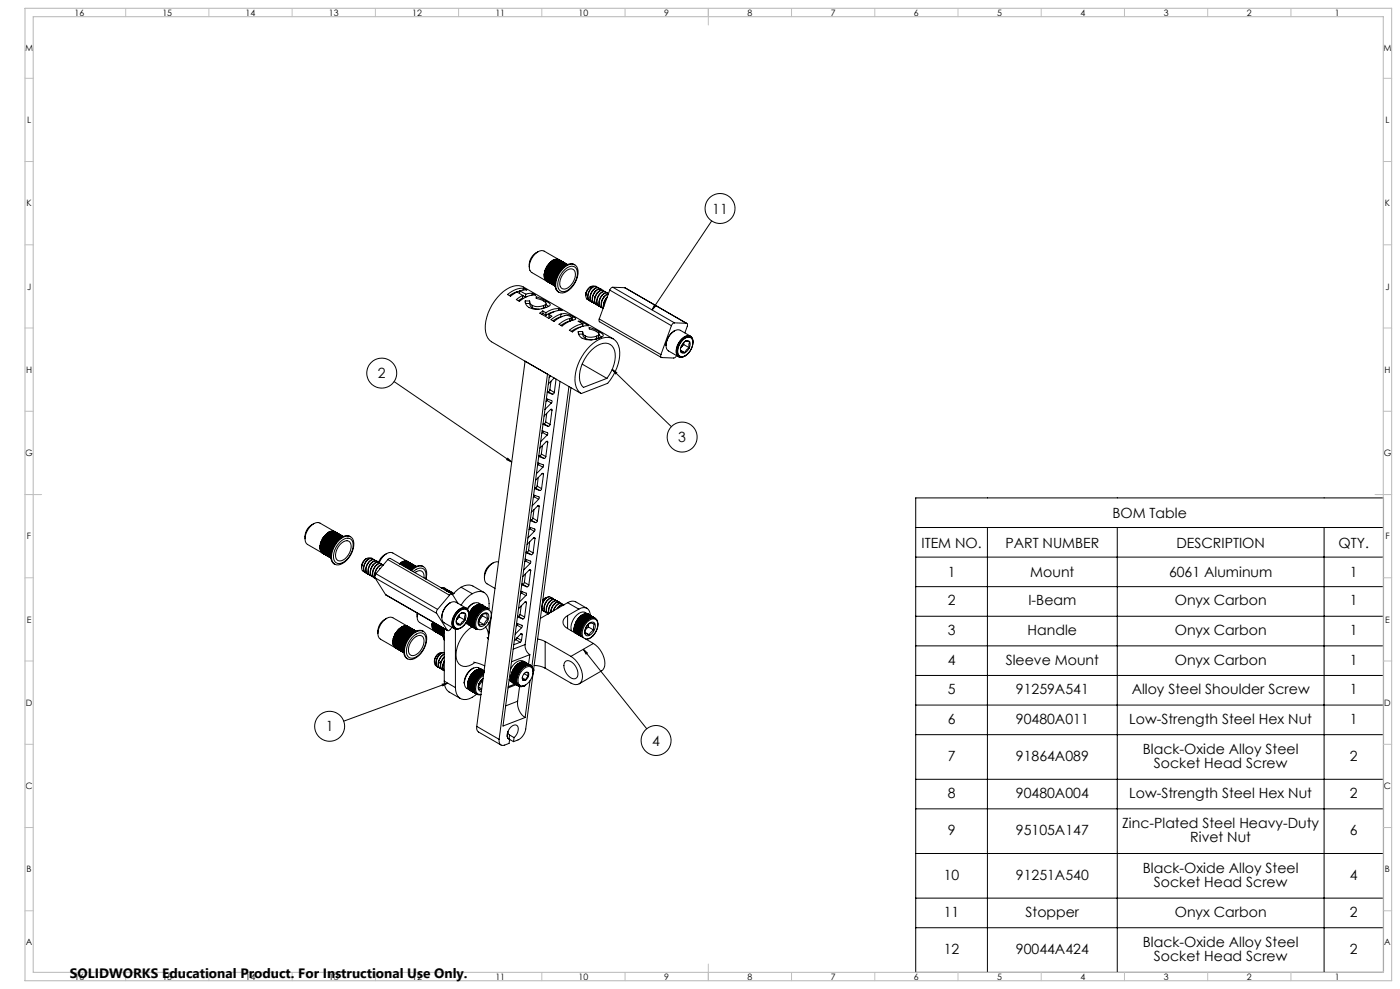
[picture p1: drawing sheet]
<svg xmlns="http://www.w3.org/2000/svg" width="841mm" height="594mm" viewBox="0 0 841 594" stroke-linecap="round" stroke-linejoin="round" font-family="sans-serif">
<g fill="none" stroke="#000" stroke-width=".6">
<path d="M428 133l-36 53M323 151a9 9 0 0 0-5 9M329 160h.1M329 159h1M329 160l7 3M329 160l7 4M330 158h.1M330 158v1M330 159l6 4-6-4M330 159h.1M330 159l6 4M330 159l7 3"/>
<path d="M330 158h1M330 158l7 4M331 158l6 4-6-4M331 158h.1M331 157h1M331 157v1M331 157l1 1M331 158l6 3M331 158l7 3-6-3M331 158h1M332 157h.1M332 157l6 4"/>
<path d="M332 157v1M332 157l6 4-6-4M332 156l1 1M332 156l7 4M332 157l6 3M333 157l6 3M333 156l6 4M333 156h.1M334 156l6 3M334 156h-1l7 4M334 156h.1M335 156l5 3"/>
<path d="M335 156h-1l6 3M335 156h.1M335 156l6 3M336 156l5 3M336 156h-1l6 3M336 156h.1M341 159l-14-8a7 7 0 0 0-8 6l-1 1a5 5 0 0 0 1 6l14 8-5-3M345 159a7 7 0 0 0-8 3 11 11 0 0 0-2 13l1 1M312 175l-2 1-4 2M312 175l4 2M312 175v1M314 177v2l-3 2"/>
<path d="M314 178h2M315 173l1 1-4 1M315 173a14 14 0 0 0-10 4l2 1 4-3 3 2M315 173l-1 1M316 177v1M317 178h-1M320 176l2 1a14 14 0 0 0-10 4l-2-1 4-3M320 176l-4 1M320 176l-1 1M327 165h.1M327 165h1M327 164h.1"/>
<path d="M327 164v1M327 164h1M327 163l1 1M327 163h1M327 165l7 4M327 166l7 3M327 166l6 4M327 165l7 4-6-4M327 165l7 3M327 167v-1l6 4M327 167l6 3M327 164l7 4-6-4"/>
<path d="M327 166h.1M328 165h-1M328 167h-1M328 162h.1M328 164l6 4M328 167h-1l6 4M328 167l5 4M328 164l-1 1M328 164l6 3M328 164h.1M328 167h.1M328 163l6 4"/>
<path d="M328 168l-1-1 6 4M328 163h.1M328 161h1M328 161v1M328 168l5 3-5-3M328 168h-1h1M328 162l7 4M328 168h.1M328 169h1M328 162l7 4-7-4M328 169l5 3M328 160h1"/>
<path d="M328 160l1 1M328 162l7 3M328 169v-1l1 1M328 169h.1M329 161l6 4-6-4M329 161h.1M329 161l-1 1M329 161l6 4M329 169h.1M329 160l6 4M329 161l6 3M329 160v1"/>
<path d="M338 161l2-1a4 4 0 0 1 5-1 4 4 0 0 1 2 5 12 12 0 0 1-10 12 5 5 0 0 1-3-7l2-5zM338 163l2-1a4 4 0 0 1 5-2 4 4 0 0 1 2 5 11 11 0 0 1-9 10 4 4 0 0 1-3-6l1-3zM340 163a3 3 0 0 1 5-1 3 3 0 0 1 0 5 8 8 0 0 1-7 6 6 6 0 0 1 1-9zM355 172l-2 2-1 4M357 172a5 5 0 0 0-4 8h1M357 175v1M358 178h-1M358 172a5 5 0 0 0-4 9M359 173v-1a4 4 0 0 0-5 4l-1 4 2 1M359 176h.1M360 173a5 5 0 0 0-5 3 5 5 0 0 0 1 6M360 173h-1a6 6 0 0 0-4 8l1 1"/>
<path d="M361 174a5 5 0 0 0-4 8M361 174h.1M362 174h-1a6 6 0 0 0-5 8h2M362 174a5 5 0 0 0-5 3 5 5 0 0 0 1 6M363 175a5 5 0 0 0-6 5l1 2 1 1M363 178h.1M364 175a5 5 0 0 0-5 3 5 5 0 0 0 1 6M364 176l-1-1a6 6 0 0 0-4 9h1M365 179a7 7 0 0 0-2 5M365 178a6 6 0 0 0-2 6M365 176a5 5 0 0 0-4 8M365 176h.1"/>
<path d="M365 176a6 6 0 0 0-4 8l1 1M366 174l37 22M366 174l-6 18M368 173l-2 1M368 173l37 21M368 173h7M375 173h1M375 173l38 21M316 181a5 5 0 0 0 4 5h5l5-2v-2l-2-1M316 181h2v1l2 1M316 181v1M316 182h2"/>
<path d="M318 182l1 2 1 1M318 181h.1M318 181v1M320 183l3 1h4M320 183v2M320 185l4 1M326 187l-2 1 6 3 2-1-2-1M326 187l2 1M326 187v1M326 188l-1 1M326 188l2 1M326 185h-1"/>
<path d="M327 184l-1 1M328 183l1 1M328 188v1M328 182v2l-2 1M328 181l-6-3v1l4 1 2 2v1l-1 1M328 181v1M330 189v1v1M333 187l-5 2M336 185l2 1a12 12 0 0 0-8 3M336 185a12 12 0 0 0-8 3M336 185l-1 2M337 190l-5 3"/>
<path d="M337 189l2-1 5 2M337 189l-6 3 2 1a9 9 0 0 1 10-3v1h-1M337 189v1M338 190h-1M342 193l-5 2M342 191v2M343 192h1M343 191v2h-1M344 192h.1M344 190l2 2-5 2-3 2-2-1 3-2 3-2M344 190v2M347 199a5 5 0 0 0 5 5h4l6-2v-1l-2-2"/>
<path d="M347 199h3v2l2 1M347 199v1M349 196l-6 3M349 193l5 3a14 14 0 0 0-10 3l-2-1a15 15 0 0 1 8-3M349 193h-2l3 2M349 193v1M350 196h.1M350 199h.1M350 199v2M350 195v1M357 182h.1M358 183h.1"/>
<path d="M360 184h.1M360 199l-6-2v1l5 2 1 1-2 1M360 199v1M360 192v1l37 22M360 192l37 21M361 185h.1M362 180l-1 1M362 185h.1M362 185a5 5 0 0 1 3-8 6 6 0 0 0-3 8M393 183l1 1-2 2zM403 196l-6 17M405 199a10 10 0 0 0-5 8"/>
<path d="M405 194l-2 2M405 194h8v2l-2 4M315 217l-29 219M347 201h3M350 219l15 8M350 201v1l2 1M352 202l3 1 3-1M352 202v1M352 203l4 1M354 208a12 12 0 0 1 15-4 13 13 0 0 1 2 15l-2 4-4 7-16 6a13 13 0 0 1-3-15l4-7zM355 210a9 9 0 0 1 13-2 15 15 0 0 1-2 17l-1 2-15 6a13 13 0 0 1 0-15l2-4zM358 204h-1"/>
<path d="M358 202v2M360 201l1 1M360 201l-1 2-1 1M368 204l-54-32a12 12 0 0 0-13 5 27 27 0 0 0-9 24l3 4 54 31M397 213v1l1 1h7l1-1M409 210v1M409 210l2 2M409 211l1 1h1M409 211l2 1M409 208v1M410 205l1-1a3 3 0 0 1 4-2 3 3 0 0 1 1 5 9 9 0 0 1-7 7 4 4 0 0 1-2-5zM410 204a3 3 0 0 1 5-1 3 3 0 0 1 1 5 7 7 0 0 1-8 6 7 7 0 0 1 2-10z"/>
<path d="M411 207v-1l-2 2M411 207l3 2M411 207l-2 1M412 205a6 6 0 0 0-3 6M412 205h1h1M412 205h2M412 205h.1M414 209l-3 3M414 209l-2 1-1 2M414 205v4M414 205v2v2M415 202l-6-4a8 8 0 0 0-9 8v2l1 2 7 4"/>
<path d="M416 203a4 4 0 0 0-6 1 9 9 0 0 0-3 10l2 1M416 206a3 3 0 0 0-1-4 3 3 0 0 0-4 1 9 9 0 0 0-4 11 4 4 0 0 0 5 0M237 229l70 49M328 239l4 2-1 1M329 236l3 1M329 235h.1M329 225l-29 219M329 240v1M329 235l3 2M330 234l-1 1M330 234l3 2M331 226h-1l-28 210 13-5"/>
<path d="M331 226l-1 1M331 229l-1 5M333 227l-4 4M333 236l-1 1M334 228l-1 8M336 229l-21 158M342 232l-22 168M343 233l-27 205a9 9 0 0 1-8 7M368 222l2 2v1zM368 222l35 34M326 259l3 1v1M326 260l3 1"/>
<path d="M326 260h-1M326 255l3 1M326 254l1 1M326 259v1M327 255l2 1M328 253l-1 2M328 253l2 2M328 248v5M329 241l2 1M329 241h-1M330 255l-1 1M331 246h1"/>
<path d="M331 242l-4 4M332 246h-1l-4 4M332 246l-2 9M305 275l2 3-3-2zM323 278l3 1v2M323 279l3 2M323 279v1M324 274l3 1M324 274h.1M324 278l-1 1M325 273l-1 1M325 273l3 1"/>
<path d="M326 268l-1 5M328 274l-1 1M328 265h1v1M328 265l-4 4M328 265l1 1M329 261l-4 4M329 266l-1 8M321 297l3 2v1M321 298l3 2M321 298l-1 1M321 293l3 2M321 293h1"/>
<path d="M321 298h.1M322 293l2 2M323 292l-1 1M323 292l2 2M323 287v5M324 300l-4 4M325 294l-1 1M326 284v1M326 281l-4 4M326 285v-1l-4 4M326 285l-1 9M550 299h281v285h-281z"/>
<path d="M188 315a9 9 0 0 0-5 9M197 320h1M197 320h.1M197 320l7 4M198 320l6 3M199 320l6 3M199 320l-1-1 7 4M199 320h.1M199 319l6 4M199 319v1M200 319l6 3zM200 319l6 4"/>
<path d="M200 319h-1l6 4M200 319h.1M201 319l5 3M201 319h-1h1M201 319v1M201 319h.1M201 320h.1M318 317l3 1v1M318 318l3 1M318 318h.1M318 313l4 1M319 312h.1"/>
<path d="M319 317l-1 1M319 312l3 2M320 311l-1 1M320 311l3 2M321 306l-1 5M321 319l-4 4M323 313l-1 1M323 304h1M324 304h-1l-4 4M324 304l-1 9M550 317h281M593 317v267"/>
<path d="M671 317v267M795 317v267M192 329h1zM192 328h1M192 328l1 1M192 327h1M193 328l6 4M193 329l6 3M193 329l6 4M193 328h.1M193 330h-1l7 3M193 330l6 4"/>
<path d="M193 328l6 3M193 328v1M193 330h.1M193 325h.1M193 325v1M193 327l6 4M193 331l-1-1 7 4M193 331l6 3M193 325l1 1M193 327l6 4-6-4M193 327h.1M193 331h.1"/>
<path d="M193 326l6 4M193 331h-1l7 3M193 326l7 4M193 326h.1M193 324l1 1M193 326l7 3M193 332v-1l6 4M193 332l6 3M193 332h.1M193 325l7 4M193 332h1M194 332h-1h1"/>
<path d="M194 326l6 3M194 326h-1M194 324l7 4M194 324h.1M194 325l6 4M194 332h.1M194 325l6 3M194 325h.1M194 323h1M195 322h.1M195 322v1M195 323l6 4"/>
<path d="M195 323l6 4-6-4M195 323h.1M195 323l6 3M195 322h1M195 323l7 3M195 322l7 4M196 322l6 4M196 322h.1M196 321h.1M196 322l6 3M196 321l6 4M196 320l1 1"/>
<path d="M196 321l7 4M197 321l6 3M197 321h.1M198 320l6 4M198 320h-1M204 324l1-1a4 4 0 0 1 6-1 4 4 0 0 1 2 6 12 12 0 0 1-11 11 6 6 0 0 1-2-8l1-4zM204 326l1-1a4 4 0 0 1 6-1 4 4 0 0 1 1 5 11 11 0 0 1-9 9 5 5 0 0 1-2-8zM204 327l1-1a3 3 0 0 1 4-1 3 3 0 0 1 2 4 8 8 0 0 1-8 8 7 7 0 0 1 1-10zM206 322l-14-8a8 8 0 0 0-9 8 4 4 0 0 0 2 5l14 8-5-3M211 322a6 6 0 0 0-9 4 11 11 0 0 0-2 12l1 1M217 340v-1v2M217 340h.1"/>
<path d="M220 335l-2 3-1 2M222 335a5 5 0 0 0-4 8h1M223 339h-1M223 335a5 5 0 0 0-4 9M224 335h.1M224 336l-1-1a6 6 0 0 0-4 9h1M224 339h.1M225 336a5 5 0 0 0-5 3 5 5 0 0 0 1 6M226 337l-1-1a6 6 0 0 0-5 8l2 1M226 337a5 5 0 0 0-4 8M226 337h.1M227 338l-1-1a6 6 0 0 0-4 8l1 1"/>
<path d="M228 338a5 5 0 0 0-5 3 5 5 0 0 0 1 5M228 338a4 4 0 0 0-5 3v4l1 2M229 339a5 5 0 0 0-4 8M229 338v1M230 339l-1-1a6 6 0 0 0-4 9M230 339a6 6 0 0 0-5 7M230 339h.1M230 339a5 5 0 0 0-5 7M232 332l-2 2-2 4M232 332h4l14 8M232 332l-2 2-3 4M233 336l2-1 37 22"/>
<path d="M233 336l37 21M233 336l-7 9M240 338l1 1M240 338v1M241 339l6 3M241 339h.1M241 338l6 4M241 338h.1M242 338l6 4M242 337l6 4M242 337v1M242 338l6 3"/>
<path d="M242 338h-1h1M242 338h.1M243 337l6 4M243 337h-1l7 4M243 337v1M244 337h-1l6 3M244 337l6 3M244 337h.1M245 337h-1l6 3M245 337l5 3M245 337h.1M296 338a9 9 0 0 0-5 9"/>
<path d="M299 338a9 9 0 0 0-7 12l5 3M315 336l4 1-1 1M316 337l2 1M316 337h-1M316 332l3 1M316 331v1M316 336v1M318 331l-2 1M318 331l2 1M318 325v6M318 338l-3 4M320 332l-1 1"/>
<path d="M321 323h.1M321 323l-4 4M321 323l-1 9M550 335h281M219 344h1M221 345h.1M222 346h.1M223 346h1M225 347l37 21M225 347l7 10M226 345l-1 2M226 345l37 21"/>
<path d="M228 341v1M232 357h.1M232 357l37 22M247 343l1-1a5 5 0 0 1 7-2 5 5 0 0 1 1 7v1M248 343a4 4 0 0 1 5-2 4 4 0 0 1 3 4v3M249 341l-2 2M249 344a3 3 0 0 1 4-1 3 3 0 0 1 2 4M254 340a5 5 0 0 0-5 1M265 353h1M266 353h1M266 353h1l1 1M267 354h2"/>
<path d="M267 354h1l1 1M267 353h.1M268 355h2M268 355h1h2M269 354h.1M270 356h1M270 356h1h1M270 357h2l3 5M270 357l-7 9M271 357h2M273 356h-2M277 353l-5 4"/>
<path d="M277 353a7 7 0 0 1 7-1l7 4M277 353l7 4M284 357l-4 2-3 4M284 357a6 6 0 0 1 7-1 6 6 0 0 1 3 6v4M313 355l3 1v2M313 356l3 2M313 356v1M313 351l4 1M313 351h1M314 355l-1 1M314 351l3 1M315 350l-1 1"/>
<path d="M315 350l3 1M316 345l-1 5M316 358l-4 4M318 351l-1 1M318 342l1 1M319 343l-1-1-4 4M319 343l-1 8M328 359l-2 2M330 358a5 5 0 0 0-4 5M332 360l-1-1a5 5 0 0 0-4 8M332 359a5 5 0 0 0-5 3 5 5 0 0 0 1 6M333 360l-1-1a5 5 0 0 0-4 9h1"/>
<path d="M550 352h281M232 371a10 10 0 0 0-4 12l15 9-5-3M232 371h4l14 8M232 371a9 9 0 0 0-5 9M238 380h.1M238 379h1M238 379l1 1M239 380l6 3M239 378v1M239 379l6 4M239 380h.1M239 379v1"/>
<path d="M239 379l7 4M239 378h1M239 379h.1M239 379l7 3M240 378l6 4-6-4M240 378h.1M240 377l1 1M240 377v1M240 378l6 4M240 378l7 3-6-3M240 378h1M241 377h.1"/>
<path d="M241 378l6 3M241 378h.1M241 377l6 4-6-4M241 377l6 4M242 377l6 3M242 377h-1l7 3M242 377h.1M242 376l6 4M242 376v1M243 376h-1l7 4M243 376l6 4M243 376h.1"/>
<path d="M244 376l5 3M244 376h-1l6 4M244 376h.1M244 376l6 3-5-3M244 376h1M245 376h.1M251 368v3M251 368v1a4 4 0 0 0 1 5l14 8M254 379a7 7 0 0 0-9 4 10 10 0 0 0-1 12l1 1M259 375h1M259 375l1 1M259 376l7 4"/>
<path d="M259 376h1M260 374h.1M260 376l6 3M260 376l6 4M260 375l6 4-6-4M260 375h.1M260 375l6 4M260 377l6 3M260 375l6 3M260 375v-1v1M260 377l6 4M260 377v1"/>
<path d="M260 376h.1M260 375v1M260 377h.1M260 374l7 4M260 378l6 3M260 378h.1M261 379l-1-1 6 4M261 379l5 3M261 378v1M261 379h-1h1M261 379h.1M262 368l7 11h1l2-2"/>
<path d="M263 366l-1 2M267 378l-1 3 1 3M267 379l-1 2 1 3M267 378v31M270 362a10 10 0 0 0-5 9M274 378v35M274 373v2M274 372h1zM274 374l3 1M274 375h1h2M274 375h3M275 368l1-1a3 3 0 0 1 4-1 3 3 0 0 1 1 4 8 8 0 0 1-7 8 4 4 0 0 1-1-6z"/>
<path d="M276 367a3 3 0 0 1 4-1 3 3 0 0 1 1 4 8 8 0 0 1-7 8 5 5 0 0 1 0-8zM276 370v-1l-1 3M276 370l3 2M276 370l-1 2M277 368a6 6 0 0 0-3 7M277 368h2l1 1M277 368l3 1M277 368h.1M279 372l-2 3M279 372l-2 2v1M280 369l-1 3M280 369l-1 1v2"/>
<path d="M280 374l6 4M280 365l-6-3a8 8 0 0 0-9 8 4 4 0 0 0 2 4l6 4M281 373l4 2M281 373h.1M281 372l4 2M281 372h.1M281 366a4 4 0 0 0-6 1 9 9 0 0 0-3 10l2 1M281 374l4 2M281 374h.1M281 372l3 2M281 373l3 2M281 373v1"/>
<path d="M281 371l4 3M281 374l3 1M281 375l4 2M281 375h.1M281 375h1M281 370l4 3M282 370l3 2M282 369a3 3 0 0 0-3-4 3 3 0 0 0-4 2 9 9 0 0 0-3 10 3 3 0 0 0 5 0M282 369l3 2M282 369h.1M282 375l3 2M282 375h.1"/>
<path d="M282 369l2 2M282 368l4 2M282 368h.1M282 376l4 2M282 376h.1M282 368l3 2M283 367l3 2M283 367h.1M283 367v1M283 367l2 2M283 366l4 3zM283 366h.1"/>
<path d="M283 366l3 2M283 366v1M284 366l3 2M284 366h.1M284 376a20 20 0 0 0-9 21 6 6 0 0 0 9 2l1-1M284 373v1M284 374v1M284 374h1M284 375h1M284 366l2 1M284 375h.1M284 373l1 1"/>
<path d="M284 375l1 1M284 372l-3-1 4 2M284 372l1 1M284 372h.1M284 365l4 2M284 365h.1M284 371l-2-1 3 2M284 371l1 1M284 376l1 1M284 371h.1M284 365l3 2M284 362l-3 4"/>
<path d="M284 371h1M285 370l-1 1M285 364l4 3M285 364h.1M285 370h1M285 364v1M285 377h.1M285 365h.1M285 365l3 1M285 370h.1M285 364l4 2M285 369h.1"/>
<path d="M285 369h1M285 364h1M286 378h.1M286 364h-1M286 364l2 2M286 364l4 2M286 364h.1M286 364l3 1M286 367v1M286 367l1 1M287 363l3 3M287 363h.1"/>
<path d="M287 363v1M287 363l2 2M287 367h.1M287 367h1M287 363l4 2M287 363l3 2M288 366h-1M288 366l1 1M288 363l4 2M288 363h.1M288 366h.1M288 366h1"/>
<path d="M288 368l1-1a3 3 0 0 1 5-1 3 3 0 0 1 1 4 9 9 0 0 1-7 8 4 4 0 0 1-2-5zM289 363l3 2M289 363h.1M289 365h.1M289 365l1 1M289 363l4 3M290 369a2.3 2.3 0 0 1 3-1 2.3 2.3 0 0 1 1 3l-2 4a2.5 2.5 0 0 1-4 1 2.5 2.5 0 0 1 0-4zM290 369v1M290 370l-2 3 3 2M290 370l3 2M290 365h.1M290 365h1"/>
<path d="M291 365h1M292 377a8 8 0 0 1 1 7v-1M292 365h1M293 372v-3a5 5 0 0 0-5 6h3M293 372l-2 3M293 366h1a6 6 0 0 0-7 3 6 6 0 0 0 0 9l-5-2M293 366l-5-4a6 6 0 0 0-7 4M294 374v6M310 374l4 2-1 1M311 375l2 2M311 375l-1 1M311 371l3 1"/>
<path d="M311 370h.1M311 375h.1M311 370l3 2M312 369l-1 1M312 369l3 2M313 364l-1 5M313 377l-4 4M315 371l-1 1M315 362l1-1v1M315 362l-3 4M315 362h1M316 362l-1 9"/>
<path d="M325 365l2 2M329 369h.1M333 360a5 5 0 0 0-4 3 5 5 0 0 0 0 6M334 361l-1-1a5 5 0 0 0-4 9M335 361a5 5 0 0 0-5 7 6 6 0 0 1 5-7v1M336 362a6 6 0 0 0-5 6M337 362h-1a5 5 0 0 0-5 6M338 363l-1-1a5 5 0 0 0-5 5M338 363a4 4 0 0 0-5 4M339 363a4 4 0 0 0-4 3M339 363h.1M339 363a4 4 0 0 0-4 2"/>
<path d="M341 370a4 4 0 0 0-3 4 4 4 0 0 0 3 4M341 362a5 5 0 0 1 5-1l7 4M341 378l15 8M341 362l7 4M341 362l-16 9M341 370v8M345 378l4 2M345 378h.1M345 379l4 2M345 379h.1M345 377l4 2M345 377h.1"/>
<path d="M345 380l4 2M345 380h.1M345 378l3 1M345 378l3 2M345 376l4 2M345 376h.1M345 377v1M345 377l3 1M345 380l3 1M345 375l4 2M345 375h.1M345 375h1"/>
<path d="M346 375l2 2M346 374l3 3M346 374h.1M346 375h.1M346 374l4 2M346 374l3 1M346 373v1M347 372l3 3zM347 372h.1M347 372v1M347 373l2 1M347 373h.1"/>
<path d="M347 372l4 2M347 372l3 1M348 366a4 4 0 0 1 5-1 4 4 0 0 1 2 5M348 366l-7 4M348 380h.1M348 380h1M348 379l1 1M348 371l4 2M348 371h.1M348 379h.1M348 378l1 1M348 378h.1"/>
<path d="M348 371l3 2M348 377l1 1M348 377h1M348 376v1M348 370l4 3M348 370h.1M348 370l1 1M349 371h-1M349 371l2 1M349 376v1M349 375l1 1M349 370l4 2"/>
<path d="M349 370h.1M349 375h.1M349 370l3 2M350 369l3 3M350 369h.1M350 369v1M350 370h.1M350 370l2 1M350 373v1M350 373l1 1M350 369l4 2M350 369l3 2"/>
<path d="M351 373h-1M351 373h1M351 369l4 2M351 369h.1M351 372h.1M351 372l1 1M352 369l3 2M352 369h.1M352 380l2 1M352 372h.1M352 372h1M352 369l4 2"/>
<path d="M352 371h.1M352 371l1 1M353 369l3 2M353 369h.1M353 371h.1M353 371h1M353 369l4 2M353 375a2.5 2.5 0 0 1 4-1 2.5 2.5 0 0 1 0 4l-2 3a2.3 2.3 0 0 1-3 1 2.3 2.3 0 0 1-1-3zM353 377l-1 1M353 377l4 1M353 369l5 2M354 375l-1 2"/>
<path d="M354 371h.1M354 371h1M355 370l1 1M356 371h.1M357 378v-3l-2-1a6 6 0 0 0-3 6l2 1M357 378l-3 3M357 371h.1M357 371l-5-3a8 8 0 0 0-9 10v1M359 374a3 3 0 0 0-2-3 3 3 0 0 0-4 2 10 10 0 0 0-4 9M359 375l-1 4-2 3M550 370h281M236 385h.1"/>
<path d="M236 385v1M236 386l7 4M236 386h.1M236 385h1M236 384l1 1M236 384v1M236 384h1M236 383h1M236 385l7 4-6-4M236 386l7 3M236 385l7 4M237 387h-1l7 3"/>
<path d="M237 387l5 3M237 385l6 3M237 385h.1M237 388l5 4zM237 385l-1 1M237 384l6 4M237 382h.1M237 382v1M237 387h.1M237 385h-1M237 388l-1-1 6 4M237 388l5 3"/>
<path d="M237 384h.1M237 387v1M237 383l6 4M237 388h-1l6 3M237 381h1M237 381v1M237 383h.1M237 388h.1M237 381l1 1M237 383l7 3M237 382l7 4M237 389h.1"/>
<path d="M237 389h1M238 389h.1M238 381l6 4M238 381v1M238 382l6 3M238 382h-1M238 389h-1l5 3M238 381l6 3M238 381h.1M238 380l7 4M247 382l1-1a4 4 0 0 1 6-2 4 4 0 0 1 2 5 13 13 0 0 1-10 12 5 5 0 0 1-3-8l2-3zM248 383l1-1a4 4 0 0 1 5-2 4 4 0 0 1 2 5 11 11 0 0 1-9 10 4 4 0 0 1-3-6l2-3z"/>
<path d="M249 383a3 3 0 0 1 4-1 3 3 0 0 1 2 4 8 8 0 0 1-8 8 7 7 0 0 1 2-11zM264 392a6 6 0 0 0-3 6M265 397l-2 1M266 392a5 5 0 0 0-4 8M267 397a4 4 0 0 0 0 6 4 4 0 0 1 0-6M267 395h-1a4 4 0 0 0 1 7M267 393a6 6 0 0 0-3 9h1M267 393a6 6 0 0 0-3 9M267 395a5 5 0 0 0-1 7M285 398l6 2M310 400h.1M310 384l1-1 2 2"/>
<path d="M310 384l2 2M310 384h-1M310 400h1M310 400l3 1M311 400l2 1M311 400h-1M311 399h.1M311 399l3 2M312 399l3 1M312 399h.1M312 398l3 2M312 398h.1"/>
<path d="M312 386l-3 1M313 398l3 2M313 398h.1M313 381h1M313 385l-1 1M314 381h-1l-4 4M314 381l-1 4M314 398h-1l4 1M314 398l3 1M314 398h.1M314 398v-1l3 2M315 398h.1"/>
<path d="M315 398l-1-1 4 2M315 398l3 1M315 387a6 6 0 0 0 3 6M315 387l-7 3M316 400h-1M316 398h.1M316 398h-1l4 2M316 398l3 2M316 398a6 6 0 0 0-9 3v1M316 400h.1M317 399l-1 1M317 399h.1"/>
<path d="M317 399h1M318 399h.1M318 399v1M318 399l1 1M318 393l-1 6M318 393l-11 4M319 400h.1M321 400h3l3 1M323 384l4 1M327 385l16 9M327 385v16M340 397a7 7 0 0 1 7 7 2.9 2.9 0 0 1-2 4 2.9 2.9 0 0 1-3-2 7 7 0 0 1-2-9z"/>
<path d="M343 394a14 14 0 0 1 6 15 4 4 0 0 1-6 1l-16-9M348 380l1 1M348 381h.1M348 381l1 1M350 390l3 2-1 1zM350 390l39 48M354 384h-2M356 382l-2 2M356 382l-2 1-2 1M356 382a7 7 0 0 0 2-10 7 7 0 0 0-8 7v4M356 386a14 14 0 0 1 7 15l-2 2-13 8M356 386l-13 8"/>
<path d="M550 388h281M263 401a5 5 0 0 1 4-9 6 6 0 0 0-4 9h1M266 411l3-1-3 2zM267 409a7 7 0 0 0 3 7l7 4M267 409l7 4M269 410l-63 23M274 413a6 6 0 0 0 3 7 6 6 0 0 0 7-1l2-2M281 412l4 2M281 411l4 2M281 411h.1M281 412h.1M281 410l4 3"/>
<path d="M281 410h.1M281 413l4 2M281 413h.1M281 410l4 2M281 411l3 2M281 412l3 1M281 410l3 2M281 412v1M281 413l3 1M281 409l4 2M281 409h.1M281 409h1"/>
<path d="M281 410l3 1M281 409v1M281 414l4 2M281 414h.1M282 409l2 1M282 408l3 2M282 408h.1M282 409h.1M282 414l4 3M282 414h.1M282 414l3 2M282 408l2 2"/>
<path d="M282 407l4 2M282 407h.1M282 407l3 2M283 406l3 2M283 406h.1M283 405l4 2M283 405h.1M283 405v1M283 405l3 2M284 405l3 2M284 405h.1M284 412v1"/>
<path d="M284 413h.1M284 405l2 1M284 413h1M284 413l1 1M284 412l1 1M284 414h.1M284 412h.1M284 414l1 1M284 411l1 1M284 411h.1M284 404l4 2M284 404h.1"/>
<path d="M284 410l1 1M284 401a10 10 0 0 0-5 10M284 410h.1M284 410h1M285 409l-1 1M285 403l4 3M285 403h.1M285 403v1M285 409h1M285 416h.1M285 404h.1M285 404l3 1"/>
<path d="M285 408v1M285 408h1M285 403l4 2M285 403h1M286 403h-1M286 403l2 2M286 416v1M286 407h.1M286 407h1M286 403l4 2M286 403h.1M286 406v1"/>
<path d="M286 406l1 1M287 402l3 2M287 402h.1M287 406h1M287 402l2 2M287 402l4 2M287 402l4 2h-1M288 413l1 1M288 405h-1M288 405l1 1M288 402l3 2M288 402h.1"/>
<path d="M288 405h.1M288 405h1M288 402l3 1-2-1M288 402l3 1M288 402h1M289 404l1 1M289 402h.1M289 404h.1M289 402l2 1M289 404h1M290 408v1M290 409l-2 3"/>
<path d="M290 409h.1M290 404h.1M290 407a6 6 0 0 0-2 8h1M290 408a6 6 0 0 0-2 6h1M290 406a8 8 0 0 0-3 11h2M291 405a9 9 0 0 0-5 12h3M291 404h.1M291 403l-3-2a6 6 0 0 0-8 5 6 6 0 0 0 0 8l7 3M306 408l1 1 5 3M307 407h.1M307 406l3 2M307 406h.1"/>
<path d="M307 405h.1M307 405h1M307 407l3 1M307 408h.1M307 407l3 2M307 408l3 1M307 404l1 1M307 408l3 2M307 406l3 1M307 409v-1l3 2M307 405l3 2M307 409l3 2"/>
<path d="M307 404h1M307 409h.1M308 409v1M308 405l2 1M308 405l3 2M308 405h-1M308 405l3 1M308 405h.1M308 409h-1M308 409h.1M308 409l3 2M308 403h.1"/>
<path d="M308 403v1M308 404l3 2M308 404h.1M308 410l3 1M308 404l3 1M308 410l3 2M308 410h.1M308 403l3 2M308 402h.1M308 402v1M308 402l1 1M308 403l3 1"/>
<path d="M308 402h1M308 402l3 2M309 403l3 1M309 403h-1M309 410h.1M309 402l3 2M309 401h.1M309 401v1M309 402h.1M309 402l3 1M309 401l3 2M309 400h1"/>
<path d="M309 400l1 1M309 401l4 2M309 411l-4 1M310 401l3 1M310 401h.1M310 400l3 2M310 400v1M310 409h.1M310 409v1M310 408h.1M310 408v1M310 411l-5 2"/>
<path d="M310 410h.1M310 407v1M310 410v1M310 407h.1M310 407h1M310 411h1M310 406v1M311 407h-1M311 411h.1M311 406h.1M311 411h-1M311 411v1"/>
<path d="M311 406h-1M311 405v1M311 405h.1M311 412h.1M311 412h1M311 404v1M311 404h1M312 412h.1M312 404h-1M312 404h.1M312 403v1M312 412l-1 9"/>
<path d="M312 412h1M312 403h.1M312 403h1M313 412h.1M313 402v1M313 402h.1M313 401v1M314 412h.1M314 412h-1M314 401h-1M314 401h.1M314 402a3 3 0 0 1 3-2 3 3 0 0 1 3 2 8 8 0 0 1-7 10 6 6 0 0 1 1-10z"/>
<path d="M315 412h.1M315 400l-1 1M315 412h-1M315 400h.1M315 405l2 1M316 404a4 4 0 0 0-2 4M316 411l-1 1M316 408h-2M316 408l-2-1v1M317 404v2M317 404h-1M317 406l-1 2"/>
<path d="M318 409l-3 22M319 400h1M320 400v1M320 401h.1M320 401v1M320 402v1M320 402h.1M320 403h.1M320 403v1M550 406h281M286 436v2l2 2 13 7M286 436l14 8"/>
<path d="M305 440v2M305 439l1 2M311 421a10 10 0 0 0 4 10M311 421l-7 3M550 423h281M300 444a2.6 2.6 0 0 0 0 3 2.6 2.6 0 0 0 3 0l3-1v-2M305 443v1M305 443l1 1M306 441l3 2M306 441v3M306 444l2 1M309 443a5 5 0 0 0 1-8 6 6 0 0 0-5 9h1"/>
<path d="M309 443l-1 2M550 441h281M550 468h281M550 486h281M550 513h281M550 539h281M550 557h281"/>
<circle cx="433" cy="125" r="9"/>
<circle cx="229" cy="224" r="9"/>
<circle cx="410" cy="263" r="9"/>
<circle cx="198" cy="436" r="9"/>
<circle cx="394" cy="445" r="9"/>
</g>
<g fill="none" stroke="#c0c0c0" stroke-width=".6">
<path d="M75 5v5M125 5v5M175 5v5M225 5v5M275 5v5M325 5v5M375 5v5M425 5v10M475 5v5M525 5v5M575 5v5M625 5v5"/>
<path d="M675 5v5M725 5v5M775 5v5M15 47h5M831 47h5M15 97h5M831 97h5M15 147h5M831 147h5M15 197h5M831 197h5M15 247h5"/>
<path d="M831 247h5M15 297h10M826 297h10M15 347h5M831 347h5M15 397h5M831 397h5M15 447h5M831 447h5M15 497h5M831 497h5M15 547h5"/>
<path d="M831 547h5M425 579v10M75 584v5M125 584v5M175 584v5M225 584v5M275 584v5M325 584v5M375 584v5M475 584v5M525 584v5M575 584v5"/>
<path d="M625 584v5M675 584v5M725 584v5M775 584v5"/>
</g>
<path d="M15 5h821v584h-821zM20 10h811v574h-811z" fill="none" stroke="#c0c0c0" stroke-width=".7"/>
<path d="M305 275l2 3-3-2zM266 411l3-1-3 2zM368 222l2 2v1zM393 183l1 1-2 2zM350 390l3 2-1 1z" fill="#000"/>
<g font-size="8.5">
<text x="428" y="128">11</text>
<text x="227" y="227">2</text>
<text x="407" y="266">3</text>
<text x="668" y="311">BOM Table</text>
<text x="554" y="329">ITEM NO.</text>
<text x="604" y="329">PART NUMBER</text>
<text x="707" y="329">DESCRIPTION</text>
<text x="804" y="329">QTY.</text>
<text x="569" y="347">1</text>
<text x="619" y="347">Mount</text>
<text x="702" y="347">6061 Aluminum</text>
<text x="811" y="347">1</text>
<text x="569" y="364">2</text>
<text x="618" y="364">I-Beam</text>
<text x="706" y="364">Onyx Carbon</text>
<text x="811" y="364">1</text>
<text x="569" y="381">3</text>
<text x="617" y="381">Handle</text>
<text x="706" y="381">Onyx Carbon</text>
<text x="811" y="381">1</text>
<text x="569" y="399">4</text>
<text x="604" y="399">Sleeve Mount</text>
<text x="706" y="399">Onyx Carbon</text>
<text x="811" y="399">1</text>
<text x="569" y="417">5</text>
<text x="610" y="417">91259A541</text>
<text x="680" y="417">Alloy Steel Shoulder Screw</text>
<text x="811" y="417">1</text>
<text x="569" y="435">6</text>
<text x="610" y="435">90480A011</text>
<text x="678" y="435">Low-Strength Steel Hex Nut</text>
<text x="811" y="435">1</text>
<text x="196" y="439">1</text>
<text x="392" y="448">4</text>
<text x="687" y="453">Black-Oxide Alloy Steel</text>
<text x="569" y="457">7</text>
<text x="610" y="457">91864A089</text>
<text x="693" y="461">Socket Head Screw</text>
<text x="811" y="457">2</text>
<text x="569" y="479">8</text>
<text x="610" y="479">90480A004</text>
<text x="678" y="479">Low-Strength Steel Hex Nut</text>
<text x="811" y="479">2</text>
<text x="674" y="497">Zinc-Plated Steel Heavy-Duty</text>
<text x="569" y="502">9</text>
<text x="610" y="502">95105A147</text>
<text x="811" y="502">6</text>
<text x="715" y="506">Rivet Nut</text>
<text x="687" y="524">Black-Oxide Alloy Steel</text>
<text x="567" y="528">10</text>
<text x="610" y="528">91251A540</text>
<text x="693" y="533">Socket Head Screw</text>
<text x="811" y="528">4</text>
<text x="567" y="551">11</text>
<text x="616" y="551">Stopper</text>
<text x="706" y="551">Onyx Carbon</text>
<text x="811" y="551">2</text>
<text x="687" y="569">Black-Oxide Alloy Steel</text>
<text x="567" y="573">12</text>
<text x="610" y="573">90044A424</text>
<text x="811" y="573">2</text>
<text x="693" y="577">Socket Head Screw</text>
</g>
<text font-size="8.2" x="42" y="587">SOLIDWORKS Educational Product. For Instructional Use Only.</text>
<g font-size="5.3">
<text x="45" y="10">16</text>
<text x="98" y="10">15</text>
<text x="148" y="10">14</text>
<text x="198" y="10">13</text>
<text x="248" y="10">12</text>
<text x="298" y="10">11</text>
<text x="348" y="10">10</text>
<text x="399" y="10">9</text>
<text x="449" y="10">8</text>
<text x="499" y="10">7</text>
<text x="549" y="10">6</text>
<text x="599" y="10">5</text>
<text x="649" y="10">4</text>
<text x="699" y="10">3</text>
<text x="749" y="10">2</text>
<text x="802" y="10">1</text>
<text x="15" y="31">M</text>
<text x="831" y="31">M</text>
<text x="16" y="74">L</text>
<text x="832" y="74">L</text>
<text x="16" y="124">K</text>
<text x="832" y="124">K</text>
<text x="16" y="174">J</text>
<text x="832" y="174">J</text>
<text x="16" y="224">H</text>
<text x="832" y="224">H</text>
<text x="15" y="274">G</text>
<text x="831" y="274">G</text>
<text x="16" y="324">F</text>
<text x="832" y="324">F</text>
<text x="16" y="374">E</text>
<text x="832" y="374">E</text>
<text x="16" y="424">D</text>
<text x="832" y="424">D</text>
<text x="15" y="474">C</text>
<text x="831" y="474">C</text>
<text x="16" y="524">B</text>
<text x="832" y="524">B</text>
<text x="16" y="568">A</text>
<text x="832" y="568">A</text>
<text x="45" y="589">16</text>
<text x="98" y="589">15</text>
<text x="148" y="589">14</text>
<text x="198" y="589">13</text>
<text x="248" y="589">12</text>
<text x="298" y="589">11</text>
<text x="348" y="589">10</text>
<text x="399" y="589">9</text>
<text x="449" y="589">8</text>
<text x="499" y="589">7</text>
<text x="549" y="589">6</text>
<text x="599" y="589">5</text>
<text x="649" y="589">4</text>
<text x="699" y="589">3</text>
<text x="749" y="589">2</text>
<text x="802" y="589">1</text>
</g>
</svg>
